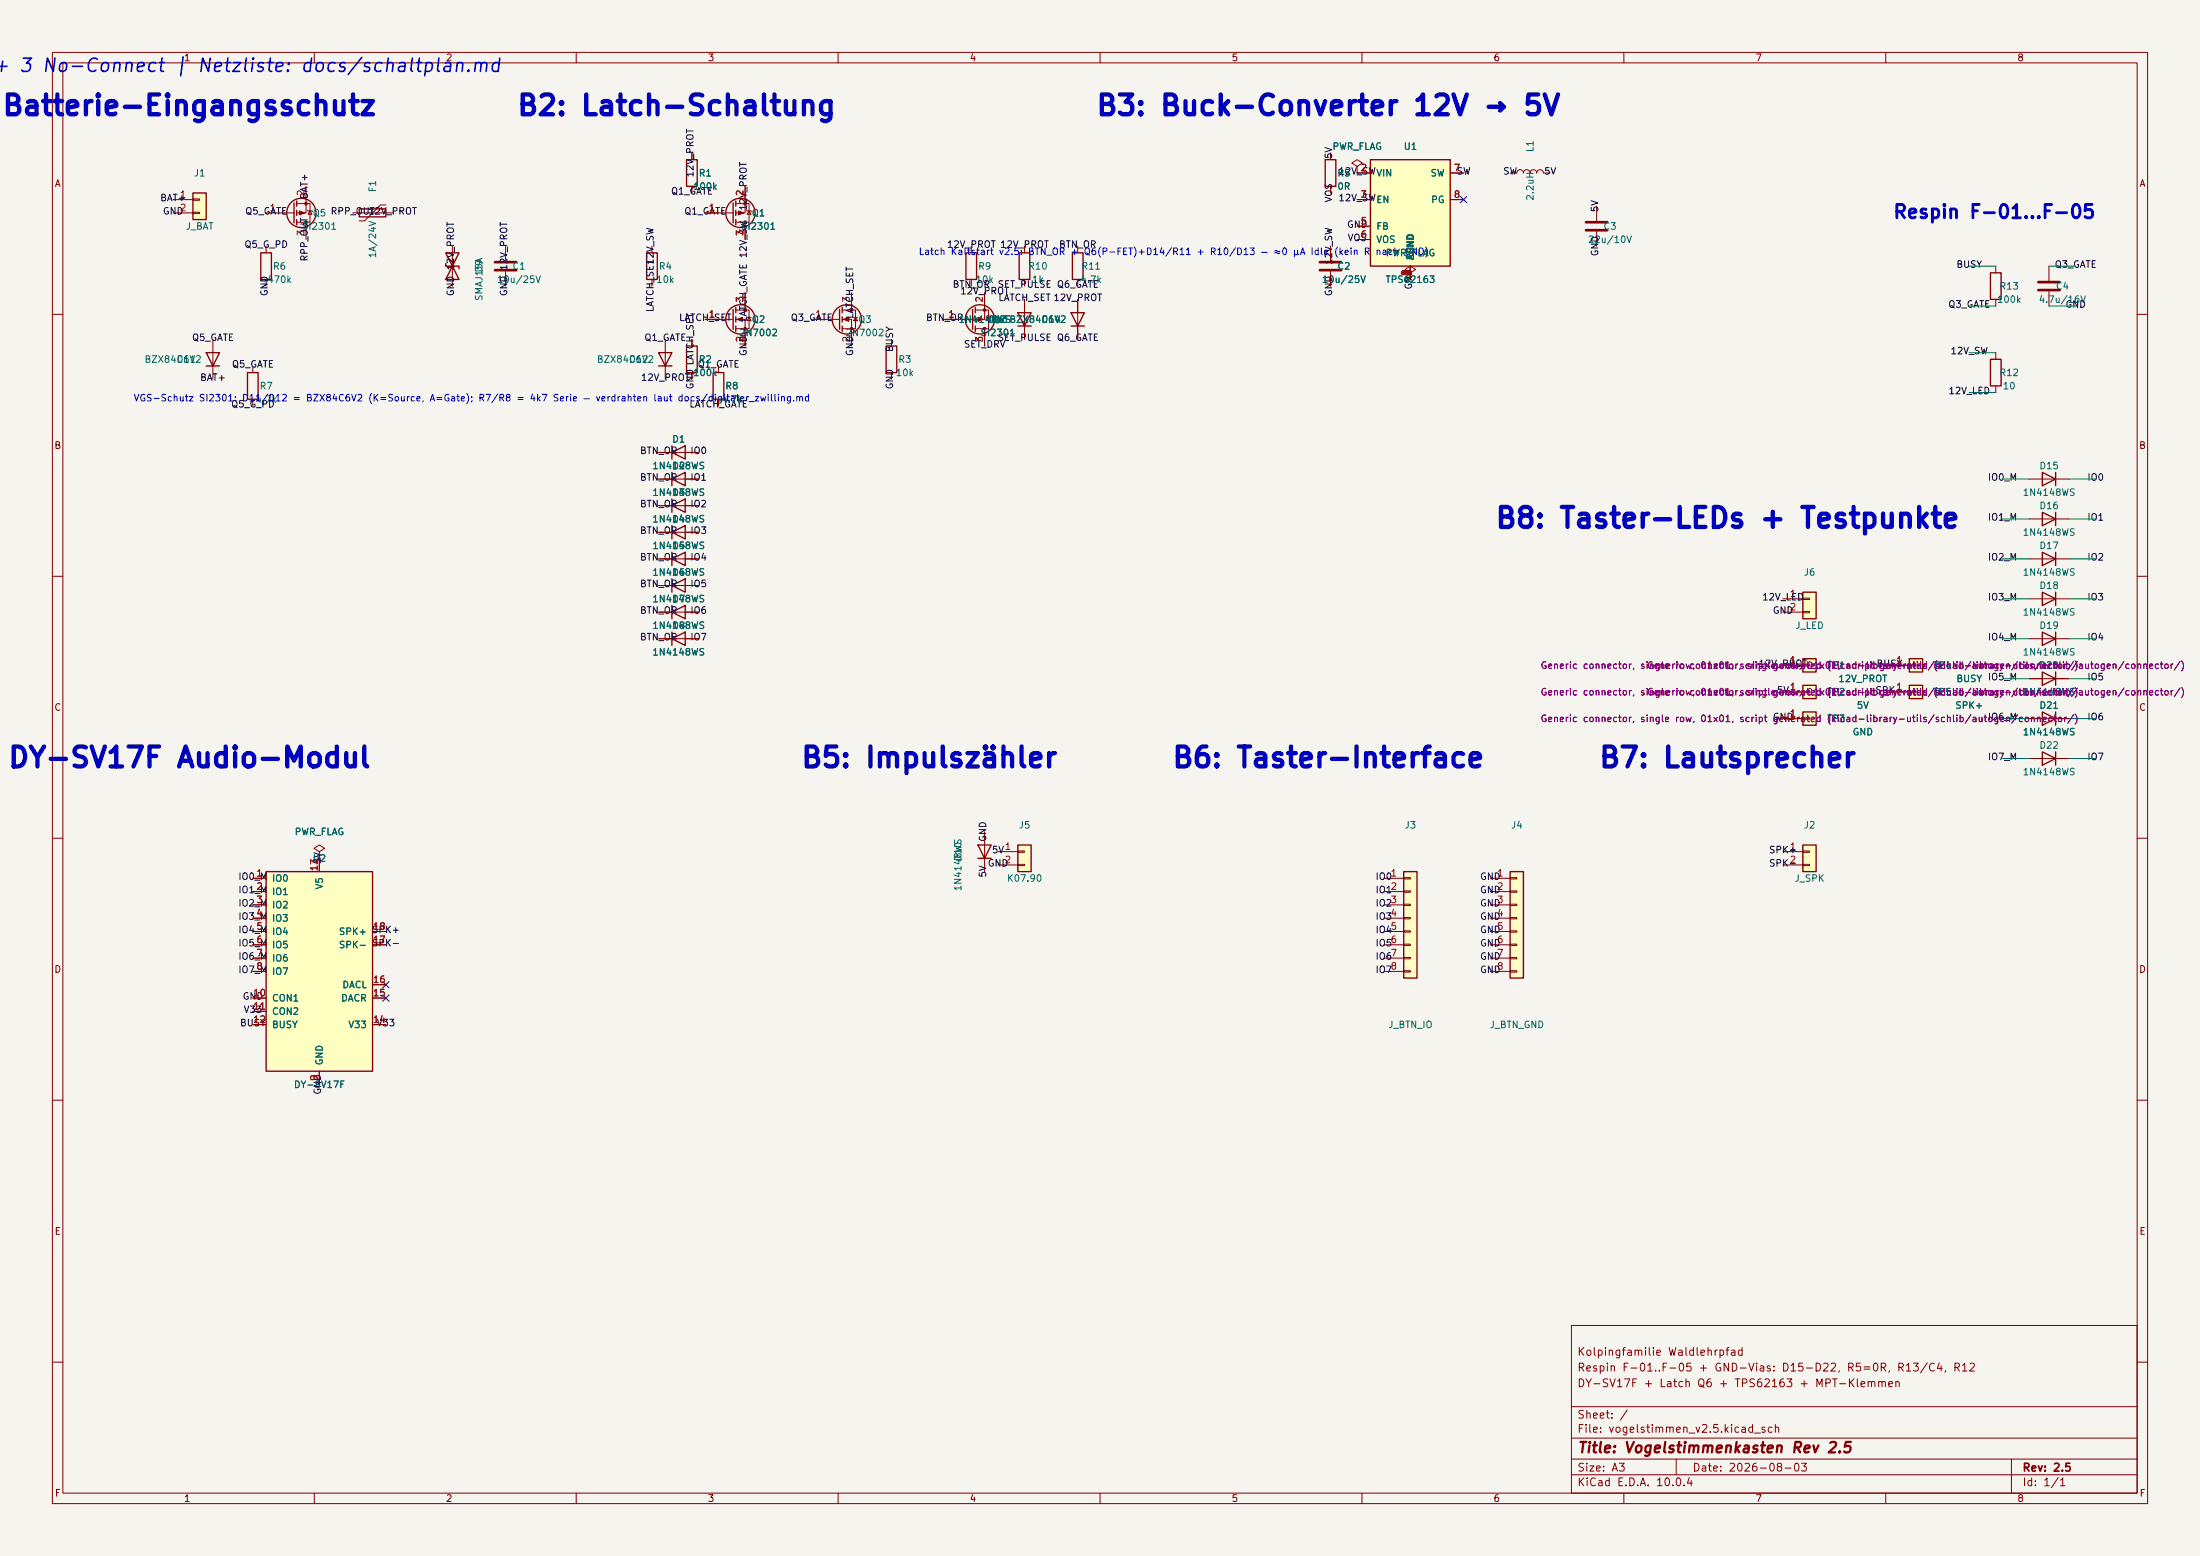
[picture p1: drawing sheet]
<svg xmlns="http://www.w3.org/2000/svg" width="420mm" height="297mm" viewBox="0 0 420 297" stroke-linecap="round" stroke-linejoin="round" font-family="sans-serif">
<path d="M0 0h420v297h-420z" fill="#f5f4ef" stroke="#f5f4ef" stroke-width=".19"/>
<g fill="none" stroke="#840000" stroke-width=".19">
<path d="M10 10h400v277h-400zM12 12h396v273h-396zM60 10v2M110 10v2M160 10v2M210 10v2M260 10v2M310 10v2M360 10v2M288.3 33h1.3a.64 .64 0 0 1 .6-.6 .64 .64 0 0 1 .6 .6 .64 .64 0 0 1 .7-.6 .64 .64 0 0 1 .6 .6 .64 .64 0 0 1 .6-.6 .64 .64 0 0 1 .7 .6 .64 .64 0 0 1 .6-.6 .64 .64 0 0 1 .6 .6h1.3M96.5 47v2.8M96.5 51.8v2.8"/>
<path d="M186.2 59.2h2.5v3.5h-2.5M188 55.9v5.1h-1.8M195.6 47v1.3M195.6 53.3v1.3M10 60h2M180.3 61h5.4M188 62.7v3.3M188.2 60.5l1 .2M188.7 60.6l.4 .6h-.8zM408 60h2M10 110h2M408 110h2"/>
<path d="M10 160h2M387.3 144.8h7.7M408 160h2M61 162.6l1-.7-1-.6-1.1 .6 1.1 .7v1.2M61 163.8h.1M10 210h2M408 210h2M300 253h108v32h-108zM10 260h2M300 278.5h108M300 274.5h108M300 268.5h108"/>
<path d="M320 278.5v3M384 278.5v6.5M408 260h2M60 285v2M110 285v2M160 285v2M210 285v2M260 285v2M300 281.5h108M310 285v2M360 285v2"/>
</g>
<g fill="none" stroke="#840000" stroke-width=".25">
<path d="M185.7 59.1v3.8M186.2 58.7v1M194.6 48.3h2v5h-2zM186.2 60.5v1M186.2 62.2v1M389.9 143.5l2.5 1.3-2.5 1.3zM392.4 143.5v2.6"/>
<circle cx="187.1" cy="61" r="2.79"/>
</g>
<g fill="#840000" stroke="#840000" stroke-width=".19">
<path d="M186.7 60.6l1 .4-1 .3z"/>
<circle cx="188" cy="62.7" r=".25"/>
<circle cx="188" cy="59.2" r=".25"/>
</g>
<path d="M94.5 50h4.1M94.5 51.6h4.1" fill="none" stroke="#840000" stroke-width=".51"/>
<path d="M36.8 36.8h2.6v5.1h-2.6z" fill="#ffffc2"/>
<g fill="none" stroke="#840000" stroke-width=".25">
<path d="M36.8 36.8h2.6v5.1h-2.6zM160.3 59.1v3.8M160.8 58.7v1M160.8 60.5v1M160.8 62.2v1M380 68.6h2v5.1h-2z"/>
<circle cx="161.7" cy="61" r="2.79"/>
</g>
<path d="M33 38.1h3.8M36.8 38h1.3v.2h-1.3zM33 40.6h3.8M36.8 40.5h1.3v.3h-1.3zM160.8 59.2h2.5v3.5h-2.5M162.6 55.9v3.3M154.9 61h5.4M160.8 61h1.8v5M162.9 60.6h.8M163.3 60.6l.4 .6h-.8zM381 67.3v1.3M381 73.7v1.2" fill="none" stroke="#840000" stroke-width=".19"/>
<g fill="#840000" stroke="#840000" stroke-width=".19">
<path d="M161 61l1.1-.4v.7z"/>
<circle cx="162.6" cy="59.2" r=".25"/>
<circle cx="162.6" cy="62.7" r=".25"/>
</g>
<path d="M364.5 125.7h2.5v2.6h-2.5z" fill="#ffffc2"/>
<path d="M364.5 125.7h2.5v2.6h-2.5z" fill="none" stroke="#840000" stroke-width=".25"/>
<path d="M360.7 127h3.8M364.5 126.9h1.3v.2h-1.3z" fill="none" stroke="#840000" stroke-width=".19"/>
<path d="M344.2 113h2.5v5.1h-2.5z" fill="#ffffc2"/>
<g fill="none" stroke="#840000" stroke-width=".25">
<path d="M140 38.7v3.8M140.5 38.4v1M140 59.1v3.8M140.5 40.1v1M140.5 41.9v1M140.5 58.7v1M140.5 60.5v1M140.5 62.2v1M169.2 66h2v5.1h-2zM344.2 113h2.5v5.1h-2.5z"/>
<circle cx="141.4" cy="40.6" r="2.79"/>
<circle cx="141.4" cy="61" r="2.79"/>
</g>
<g fill="none" stroke="#840000" stroke-width=".19">
<path d="M140.5 38.9h2.5v3.5h-2.5M142.2 35.6v5h-1.7M134.6 40.6h5.4M140.5 59.2h2.5v3.5h-2.5M142.2 42.4v3.3M142.2 55.9v3.3M142.5 40.1l1 .3M143 40.3l.4 .6h-.8zM134.6 61h5.4M140.5 61h1.7v5M142.6 60.6h.8M143 60.6l.4 .6h-.8z"/>
<path d="M170.2 64.8v1.2M170.2 71.1v1.3M340.4 114.3h3.8M340.4 116.8h3.8M344.2 114.2h1.2v.2h-1.2zM344.2 116.7h1.2v.3h-1.2z"/>
</g>
<g fill="#840000" stroke="#840000" stroke-width=".19">
<path d="M141 40.3l1 .3-1 .4z"/>
<path d="M140.7 61l1-.4v.7z"/>
<circle cx="142.2" cy="42.4" r=".25"/>
<circle cx="142.2" cy="38.9" r=".25"/>
<circle cx="142.2" cy="59.2" r=".25"/>
<circle cx="142.2" cy="62.7" r=".25"/>
</g>
<path d="M50.8 166.4h20.3v38.1h-20.3z" fill="#ffffc2"/>
<path d="M123.4 48.3h2.1v5h-2.1zM50.8 166.4h20.3v38.1h-20.3z" fill="none" stroke="#840000" stroke-width=".25"/>
<g fill="none" stroke="#840000" stroke-width=".19">
<path d="M124.5 47v1.3M124.5 53.3v1.3M48.3 167.6h2.5M48.3 170.2h2.5M48.3 172.7h2.5M48.3 175.3h2.5M48.3 177.8h2.5M61 163.8v2.6M71.1 177.8h2.6M48.3 180.3h2.5M48.3 182.9h2.5M48.3 185.4h2.5"/>
<path d="M48.3 190.5h2.5M48.3 193h2.5M48.3 195.6h2.5M71.1 180.3h2.6M71.1 190.5h2.6M71.1 195.6h2.6M71.1 188h2.6M61 204.5v2.5"/>
</g>
<path d="M268 166.4h2.5v20.3h-2.5z" fill="#ffffc2"/>
<path d="M131.1 30.5h2v5.1h-2zM253 30.5h2v5.1h-2zM128.3 96.5l2.5-1.2v2.5zM128.3 95.3v2.5M389.9 113l2.5 1.3-2.5 1.3zM392.4 113v2.6M389.9 120.7l2.5 1.2-2.5 1.3zM392.4 120.7v2.5M268 166.4h2.5v20.3h-2.5z" fill="none" stroke="#840000" stroke-width=".25"/>
<g fill="none" stroke="#840000" stroke-width=".19">
<path d="M132.1 29.2v1.3M132.1 35.6v1.2M254 29.2v1.3M254 35.6v1.2M125.7 96.5h7.6M387.3 114.3h7.7M387.3 121.9h7.7M264.2 167.6h3.8M264.2 170.2h3.8M264.2 172.7h3.8M264.2 175.3h3.8M264.2 177.8h3.8"/>
<path d="M268 167.5h1.2v.3h-1.2zM268 170.1h1.2v.2h-1.2zM268 172.6h1.2v.2h-1.2zM268 175.1h1.2v.3h-1.2zM268 177.7h1.2v.2h-1.2zM264.2 180.3h3.8M264.2 182.9h3.8M264.2 185.4h3.8M268 180.2h1.2v.3h-1.2zM268 182.8h1.2v.2h-1.2zM268 185.3h1.2v.2h-1.2z"/>
</g>
<path d="M261.6 30.5h15.3v20.3h-15.3z" fill="#ffffc2"/>
<path d="M261.6 30.5h15.3v20.3h-15.3z" fill="none" stroke="#840000" stroke-width=".25"/>
<path d="M259.1 31.8l1-.7-1-.6-1 .6 1 .7v1.2M259.1 33h.1M259.1 33h2.5M259.1 38.1h2.5M276.9 33h2.5M276.9 38.1h2.5M259.1 43.2h2.5M259.1 45.7h2.5M269.2 52.1l1.1-.7-1.1-.6-1 .6 1 .7v1.2M269.2 53.3h.1M269.2 50.8v2.5" fill="none" stroke="#840000" stroke-width=".19"/>
<path d="M288.3 166.4h2.5v20.3h-2.5z" fill="#ffffc2"/>
<path d="M49.8 48.3h2v5h-2zM288.3 166.4h2.5v20.3h-2.5z" fill="none" stroke="#840000" stroke-width=".25"/>
<g fill="none" stroke="#840000" stroke-width=".19">
<path d="M50.8 47v1.3M50.8 53.3v1.3M284.5 167.6h3.8M284.5 170.2h3.8M284.5 172.7h3.8M284.5 175.3h3.8M284.5 177.8h3.8M288.3 167.5h1.3v.3h-1.3zM288.3 170.1h1.3v.2h-1.3zM288.3 172.6h1.3v.2h-1.3zM288.3 175.1h1.3v.3h-1.3zM288.3 177.7h1.3v.2h-1.3z"/>
<path d="M284.5 180.3h3.8M284.5 182.9h3.8M284.5 185.4h3.8M288.3 180.2h1.3v.3h-1.3zM288.3 182.8h1.3v.2h-1.3zM288.3 185.3h1.3v.2h-1.3z"/>
</g>
<path d="M364.5 130.8h2.5v2.6h-2.5z" fill="#ffffc2"/>
<path d="M204.5 59.7h2.5l-1.3 2.5zM204.5 62.2h2.5M364.5 130.8h2.5v2.6h-2.5zM389.9 128.3l2.5 1.2-2.5 1.3zM389.9 135.9l2.5 1.3-2.5 1.2zM392.4 128.3v2.5M392.4 135.9v2.5" fill="none" stroke="#840000" stroke-width=".25"/>
<path d="M205.7 57.2v7.6M360.7 132.1h3.8M364.5 132h1.3v.2h-1.3zM387.3 129.5h7.7M387.3 137.2h7.7" fill="none" stroke="#840000" stroke-width=".19"/>
<path d="M344.2 161.3h2.5v5.1h-2.5z" fill="#ffffc2"/>
<g fill="none" stroke="#840000" stroke-width=".25">
<path d="M56.1 38.7v3.8M56.6 38.4v1M68.6 39.9h5.1v1.5h-5.1zM56.6 40.1v1M56.6 41.9v1M85.1 48.3h2.5l-2.5 5h2.5zM85.1 50.3v.5h2.5v.5M204.7 48.3h2.1v5h-2.1zM380 52.1h2v5.1h-2zM136.1 71.1h2.1v5.1h-2.1zM389.9 90.2l2.5 1.2-2.5 1.3zM392.4 90.2v2.5"/>
<path d="M344.2 161.3h2.5v5.1h-2.5z"/>
<circle cx="57.5" cy="40.6" r="2.79"/>
</g>
<g fill="none" stroke="#840000" stroke-width=".19">
<path d="M56.6 38.9h2.6v3.5h-2.6M58.4 35.6v5h-1.8M73.7 39.1h-1.1l-3 3.1h-1M304.8 39.4v2.8M50.8 40.6h5.3M58.4 42.4v3.3M58.7 40.1l1 .3M59.2 40.3l.4 .6h-.8zM67.3 40.6h7.6M86.4 47v7.6M205.7 47v1.3M205.7 53.3v1.3"/>
<path d="M254 47v2.8M254 51.8v2.8M304.8 44.2v2.8M381 50.8v1.3M381 57.2v1.2M391.2 50.8v2.8M391.2 55.6v2.8M137.2 69.9v1.2M137.2 76.2v1.3M387.3 91.4h7.7M340.4 162.6h3.8M340.4 165.1h3.8"/>
<path d="M344.2 162.4h1.2v.3h-1.2zM344.2 165h1.2v.2h-1.2z"/>
</g>
<path d="M252 50h4M252 51.6h4M302.8 42.4h4M302.8 43.9h4M389.1 53.8h4.1M389.1 55.4h4.1" fill="none" stroke="#840000" stroke-width=".51"/>
<g fill="#840000" stroke="#840000" stroke-width=".19">
<path d="M57.1 40.3l1.1 .3-1.1 .4z"/>
<circle cx="58.4" cy="42.4" r=".25"/>
<circle cx="58.4" cy="38.9" r=".25"/>
</g>
<path d="M344.2 125.7h2.5v2.6h-2.5z" fill="#ffffc2"/>
<path d="M194.3 59.7h2.5l-1.2 2.5zM131.1 66h2v5.1h-2zM194.3 62.2h2.5M344.2 125.7h2.5v2.6h-2.5z" fill="none" stroke="#840000" stroke-width=".25"/>
<path d="M195.6 57.2v7.6M132.1 64.8v1.2M132.1 71.1v1.3M340.4 127h3.8M344.2 126.9h1.2v.2h-1.2z" fill="none" stroke="#840000" stroke-width=".19"/>
<path d="M344.2 130.8h2.5v2.6h-2.5z" fill="#ffffc2"/>
<path d="M389.9 97.8l2.5 1.3-2.5 1.2zM392.4 97.8v2.5M389.9 105.4l2.5 1.3-2.5 1.3zM392.4 105.4v2.6M344.2 130.8h2.5v2.6h-2.5z" fill="none" stroke="#840000" stroke-width=".25"/>
<path d="M387.3 99.1h7.7M387.3 106.7h7.7M340.4 132.1h3.8M344.2 132h1.2v.2h-1.2z" fill="none" stroke="#840000" stroke-width=".19"/>
<path d="M344.2 135.9h2.5v2.5h-2.5z" fill="#ffffc2"/>
<path d="M184.4 48.3h2v5h-2zM39.4 67.3h2.5l-1.3 2.6zM39.4 69.9h2.5M47.2 71.1h2.1v5.1h-2.1zM125.7 67.3h2.6l-1.3 2.6zM125.7 69.9h2.6M344.2 135.9h2.5v2.5h-2.5z" fill="none" stroke="#840000" stroke-width=".25"/>
<path d="M185.4 47v1.3M185.4 53.3v1.3M40.6 64.8v7.6M48.3 69.9v1.2M48.3 76.2v1.3M127 64.8v7.6M340.4 137.2h3.8M344.2 137h1.2v.3h-1.2z" fill="none" stroke="#840000" stroke-width=".19"/>
<path d="M194.3 161.3h2.5v5.1h-2.5z" fill="#ffffc2"/>
<g fill="none" stroke="#840000" stroke-width=".25">
<path d="M128.3 86.4l2.5-1.3v2.5zM128.3 91.4l2.5-1.2v2.5zM128.3 85.1v2.5M128.3 90.2v2.5M128.3 116.8l2.5-1.2v2.5zM128.3 106.7l2.5-1.3v2.6zM128.3 101.6l2.5-1.3v2.6zM128.3 111.8l2.5-1.3v2.5zM128.3 100.3v2.6M128.3 105.4v2.6M128.3 110.5v2.5M128.3 115.6v2.5"/>
<path d="M128.3 121.9l2.5-1.2v2.5zM128.3 120.7v2.5M186.7 161.3h2.5l-1.2 2.5zM186.7 163.8h2.5M194.3 161.3h2.5v5.1h-2.5z"/>
</g>
<g fill="none" stroke="#840000" stroke-width=".19">
<path d="M132.1 29.2v1.3M132.1 35.6v1.2M142.2 35.6v2.5M254 29.2v1.3M254 35.6v1.2M259.1 33h.1M259.1 33h2.5M259.1 38.1h2.5M276.9 33h2.5M276.9 38.1h2.5M134.6 40.6h2.6M142.2 43.2v2.5"/>
<path d="M142.2 55.9v2.5M188 55.9v2.5M195.6 57.2v2.5M205.7 57.2v2.5M254 47v2.8M254 51.8v2.8M259.1 43.2h2.5M259.1 45.7h2.5M269.2 53.3h.1M269.2 50.8v2.5M132.1 64.8v1.2M132.1 71.1v1.3"/>
<path d="M134.6 61h2.6M137.2 69.9v1.2M137.2 76.2v1.3M142.2 63.5v2.5M180.3 61h2.6M188 63.5v2.5M195.6 62.2v2.6M205.7 62.2v2.6M125.7 86.4h7.6M125.7 91.4h7.6M125.7 96.5h2.6M130.8 96.5h2.5"/>
<path d="M125.7 116.8h7.6M125.7 106.7h7.6M125.7 101.6h7.6M125.7 111.8h7.6M125.7 121.9h7.6M340.4 137.2h3.8M340.4 127h3.8M340.4 132.1h3.8M360.7 127h3.8M360.7 132.1h3.8M387.3 129.5h2.6M387.3 137.2h2.6"/>
<path d="M392.4 129.5h2.6M392.4 137.2h2.6M188 158.8v7.6M48.3 167.6h2.5M48.3 170.2h2.5M48.3 172.7h2.5M48.3 175.3h2.5M48.3 177.8h2.5M61 163.8h.1M61 163.8v2.6M71.1 177.8h2.6M190.5 162.6h3.8"/>
<path d="M190.5 165.1h3.8M194.3 162.4h1.3v.3h-1.3zM194.3 165h1.3v.2h-1.3zM48.3 180.3h2.5M48.3 182.9h2.5M48.3 185.4h2.5M48.3 190.5h2.5M48.3 193h2.5M48.3 195.6h2.5M71.1 180.3h2.6M71.1 190.5h2.6M71.1 195.6h2.6"/>
<path d="M71.1 188h2.6M61 204.5v2.5"/>
</g>
<g fill="none" stroke="#009600" stroke-width=".19">
<path d="M375.9 58.4h5.1M375.9 50.8h5.1M391.2 58.4h5M391.2 50.8h5M375.9 67.3h5.1M375.9 74.9h5.1M382.3 91.4h5M382.3 99.1h5M395 91.4h5M395 99.1h5M382.3 114.3h5M382.3 106.7h5"/>
<path d="M395 114.3h5M395 106.7h5M382.3 121.9h5M382.3 137.2h5M382.3 129.5h5M395 121.9h5M395 137.2h5M395 129.5h5M382.3 144.8h5M395 144.8h5"/>
</g>
<path d="M278.8 37.5l1.2 1.2M280 37.5l-1.2 1.2M73.1 189.9l1.2 1.2M73.1 187.4l1.2 1.2M74.3 189.9l-1.2 1.2M74.3 187.4l-1.2 1.2" fill="none" stroke="#000084" stroke-width=".19"/>
<g font-size="3.8" fill="#0000c2">
<text x=".2" y="23">Batterie-Eingangsschutz</text>
<text x="98.5" y="23">B2: Latch-Schaltung</text>
<text x="209.1" y="23">B3: Buck-Converter 12V → 5V</text>
<text x="285.3" y="101.7">B8: Taster-LEDs + Testpunkte</text>
<text x="1.3" y="147.4">DY-SV17F Audio-Modul</text>
<text x="152.7" y="147.4">B5: Impulszähler</text>
<text x="223.6" y="147.4">B6: Taster-Interface</text>
<text x="305" y="147.4">B7: Lautsprecher</text>
</g>
<text font-size="2.6" fill="#0000c2" x="3.4" y="14.4">3 No-Connect | Netzliste: docs/schaltplan.md</text>
<text font-size="2.5" fill="#0000c2" x="361.3" y="42.3">Respin F-01…F-05</text>
<text font-size="2" fill="#840000" x="301" y="277.8">Title: Vogelstimmenkasten Rev 2.5</text>
<g font-size="1.5" fill="#840000">
<text x="301" y="262.1">Respin F-01..F-05 + GND-Vias: D15-D22, R5=0R, R13/C4, R12</text>
<text x="301" y="259.1">Kolpingfamilie Waldlehrpfad</text>
<text x="301" y="265.1">DY-SV17F + Latch Q6 + TPS62163 + MPT-Klemmen</text>
<text x="301" y="273.8">File: vogelstimmen_v2.5.kicad_sch</text>
<text x="301" y="271.1">Sheet: /</text>
<text x="301" y="281.2">Size: A3</text>
<text x="323" y="281.2">Date: 2026-08-03</text>
<text x="386" y="281.2">Rev: 2.5</text>
<text x="301" y="284">KiCad E.D.A. 10.0.4</text>
<text x="386" y="284">Id: 1/1</text>
</g>
<g font-size="1.3" fill="#840000">
<text x="35" y="12">1</text>
<text x="85" y="12">2</text>
<text x="135" y="12">3</text>
<text x="185" y="12">4</text>
<text x="235" y="12">5</text>
<text x="285" y="12">6</text>
<text x="335" y="12">7</text>
<text x="385" y="12">8</text>
<text x="10.3" y="36">A</text>
<text x="408.3" y="36">A</text>
<text x="10.3" y="86">B</text>
<text x="408.2" y="86">B</text>
<text x="10.3" y="136">C</text>
<text x="408.2" y="136">C</text>
<text x="10.3" y="186">D</text>
<text x="408.2" y="186">D</text>
<text x="10.3" y="236">E</text>
<text x="408.3" y="236">E</text>
<text x="10.3" y="286">F</text>
<text x="35" y="287">1</text>
<text x="85" y="287">2</text>
<text x="135" y="287">3</text>
<text x="185" y="287">4</text>
<text x="235" y="287">5</text>
<text x="285" y="287">6</text>
<text x="335" y="287">7</text>
<text x="385" y="287">8</text>
<text x="408.3" y="286">F</text>
</g>
<g font-size="1.3" fill="#006464">
<text x="254.3" y="28.9">PWR_FLAG</text>
<text x="267.9" y="28.9">U1</text>
<text x="293.1" y="29.2" transform="rotate(-90 293.1 29.2)">L1</text>
<text x="36.9" y="34">J1</text>
<text x="133.3" y="34">R1</text>
<text x="255.2" y="34">R5</text>
<text x="262.6" y="34">VIN</text>
<text x="273" y="34">SW</text>
<text x="59.6" y="41.6">Q5</text>
<text x="72.1" y="36.8" transform="rotate(-90 72.1 36.8)">F1</text>
<text x="132.2" y="36.5">100k</text>
<text x="143.4" y="41.6">Q1</text>
<text x="255.2" y="36.5">0R</text>
<text x="262.6" y="39.1">EN</text>
<text x="273.1" y="39.1">PG</text>
<text x="293.1" y="38.4" transform="rotate(-90 293.1 38.4)">2.2uH</text>
<text x="35.4" y="44.2">J_BAT</text>
<text x="57.5" y="44.2">SI2301</text>
<text x="141.4" y="44.2">SI2301</text>
<text x="262.6" y="44.2">FB</text>
<text x="262.6" y="46.7">VOS</text>
<text x="303" y="46.7">22u/10V</text>
<text x="306" y="44.2">C3</text>
<text x="52" y="51.8">R6</text>
<text x="72.1" y="49.4" transform="rotate(-90 72.1 49.4)">1A/24V</text>
<text x="92.4" y="52.1" transform="rotate(-90 92.4 52.1)">D9</text>
<text x="97.7" y="51.8">C1</text>
<text x="125.7" y="51.8">R4</text>
<text x="186.6" y="51.8">R9</text>
<text x="196.2" y="51.8">R10</text>
<text x="206.3" y="51.8">R11</text>
<text x="255.2" y="51.8">C2</text>
<text x="264.4" y="49.2">PWR_FLAG</text>
<text x="270.2" y="49.8" transform="rotate(-90 270.2 49.8)">PGND</text>
<text x="270.2" y="49.8" transform="rotate(-90 270.2 49.8)">AGND</text>
<text x="270.2" y="49.8" transform="rotate(-90 270.2 49.8)">EP</text>
<text x="50.9" y="54.3">470k</text>
<text x="92.4" y="57.6" transform="rotate(-90 92.4 57.6)">SMAJ15A</text>
<text x="94.8" y="54.3">10u/25V</text>
<text x="125.2" y="54.3">10k</text>
<text x="186.1" y="54.3">10k</text>
<text x="196.9" y="54.3">1k</text>
<text x="206.2" y="54.3">4.7k</text>
<text x="252.2" y="54.3">10u/25V</text>
<text x="264.4" y="54.3">TPS62163</text>
<text x="381.1" y="58.1">100k</text>
<text x="381.6" y="55.6">R13</text>
<text x="389.1" y="58.1">4.7u/16V</text>
<text x="392.4" y="55.6">C4</text>
<text x="141" y="64.5">2N7002</text>
<text x="143.4" y="61.9">Q2</text>
<text x="161.3" y="64.5">2N7002</text>
<text x="163.7" y="61.9">Q3</text>
<text x="182.9" y="61.9">1N4148WS</text>
<text x="187.1" y="64.5">SI2301</text>
<text x="188.6" y="61.9">D13BZX84C6V2</text>
<text x="189.1" y="61.9">Q6</text>
<text x="198.7" y="61.9">D14</text>
<text x="27.5" y="69.6">BZX84C6V2</text>
<text x="33.6" y="69.6">D11</text>
<text x="113.8" y="69.6">BZX84C6V2</text>
<text x="120" y="69.6">D12</text>
<text x="133.3" y="69.6">R2</text>
<text x="171.4" y="69.6">R3</text>
<text x="48.7" y="77.2">4.7k</text>
<text x="49.5" y="74.6">R7</text>
<text x="132.2" y="72.1">100k</text>
<text x="137.6" y="77.2">4.7k</text>
<text x="138.4" y="74.6">R8</text>
<text x="170.9" y="72.1">10k</text>
<text x="381.6" y="72.1">R12</text>
<text x="382.2" y="74.6">10</text>
<text x="124.4" y="89.9">1N4148WS</text>
<text x="128.2" y="84.8">D1</text>
<text x="128.2" y="89.9">D2</text>
<text x="389.2" y="89.9">D15</text>
<text x="124.4" y="95">1N4148WS</text>
<text x="128.2" y="95">D3</text>
<text x="386" y="95">1N4148WS</text>
<text x="124.4" y="100">1N4148WS</text>
<text x="128.2" y="100">D4</text>
<text x="389.2" y="97.5">D16</text>
<text x="124.4" y="105.1">1N4148WS</text>
<text x="128.2" y="105.1">D5</text>
<text x="386" y="102.6">1N4148WS</text>
<text x="389.2" y="105.1">D17</text>
<text x="124.4" y="110.2">1N4148WS</text>
<text x="128.2" y="110.2">D6</text>
<text x="344.2" y="110.2">J6</text>
<text x="386" y="110.2">1N4148WS</text>
<text x="389.2" y="112.7">D18</text>
<text x="124.4" y="115.3">1N4148WS</text>
<text x="128.2" y="115.3">D7</text>
<text x="386" y="117.8">1N4148WS</text>
<text x="124.4" y="120.4">1N4148WS</text>
<text x="124.4" y="125.4">1N4148WS</text>
<text x="128.2" y="120.4">D8</text>
<text x="342.6" y="120.4">J_LED</text>
<text x="386" y="125.4">1N4148WS</text>
<text x="389.2" y="120.4">D19</text>
<text x="348.7" y="128">TP1script generated (kicad-library-utils/schlib/autogen/connector/)</text>
<text x="350.8" y="130.5">12V_PROT</text>
<text x="369" y="128">TP4</text>
<text x="373.4" y="130.5">BUSY</text>
<text x="389.2" y="128">D20</text>
<text x="348.7" y="133.1">TP2script generated (kicad-library-utils/schlib/autogen/connector/)</text>
<text x="354.3" y="135.6">5V</text>
<text x="369" y="133.1">TP5</text>
<text x="373.2" y="135.6">SPK+</text>
<text x="386" y="133.1">1N4148WS</text>
<text x="389.2" y="135.6">D21</text>
<text x="348.7" y="138.1">TP3</text>
<text x="353.6" y="140.7">GND</text>
<text x="386" y="140.7">1N4148WS</text>
<text x="389.2" y="143.2">D22</text>
<text x="386" y="148.3">1N4148WS</text>
<text x="56.1" y="159.7">PWR_FLAG</text>
<text x="194.4" y="158.5">J5</text>
<text x="268" y="158.5">J3</text>
<text x="288.4" y="158.5">J4</text>
<text x="344.2" y="158.5">J2</text>
<text x="59.6" y="164.8">U2</text>
<text x="183.9" y="164.5" transform="rotate(-90 183.9 164.5)">D10</text>
<text x="51.8" y="168.6">IO0</text>
<text x="51.8" y="171.2">IO1</text>
<text x="51.8" y="173.7">IO2</text>
<text x="61.9" y="169.9" transform="rotate(-90 61.9 169.9)">V5</text>
<text x="183.9" y="170.2" transform="rotate(-90 183.9 170.2)">1N4148WS</text>
<text x="192.1" y="168.6">K07.90</text>
<text x="342.5" y="168.6">J_SPK</text>
<text x="51.8" y="176.2">IO3</text>
<text x="51.8" y="178.8">IO4</text>
<text x="64.6" y="178.8">SPK+</text>
<text x="51.8" y="181.3">IO5</text>
<text x="51.8" y="183.9">IO6</text>
<text x="64.6" y="181.3">SPK-</text>
<text x="51.8" y="186.4">IO7</text>
<text x="51.8" y="191.5">CON1</text>
<text x="65" y="191.5">DACR</text>
<text x="65.2" y="188.9">DACL</text>
<text x="51.8" y="194">CON2</text>
<text x="51.8" y="196.6">BUSY</text>
<text x="66.4" y="196.6">V33</text>
<text x="264.9" y="196.6">J_BTN_IO</text>
<text x="284.3" y="196.6">J_BTN_GND</text>
<text x="61.9" y="203.5" transform="rotate(-90 61.9 203.5)">GND</text>
<text x="56" y="208">DY-SV17F</text>
</g>
<g font-size="1.3" fill="#0f0f0f">
<text x="132.7" y="34" transform="rotate(-90 132.7 34)">12V_PROT</text>
<text x="254.6" y="30.5" transform="rotate(-90 254.6 30.5)">5V</text>
<text x="255.4" y="33.6">12V_SW</text>
<text x="278" y="33.6">SW</text>
<text x="286.9" y="33.6">SW</text>
<text x="294.7" y="33.6">5V</text>
<text x="30.5" y="38.7">BAT+</text>
<text x="31" y="41.3">GND</text>
<text x="46.7" y="41.3">Q5_GATE</text>
<text x="59" y="38.1" transform="rotate(-90 59 38.1)">BAT+</text>
<text x="63" y="41.3">RPP_OUT</text>
<text x="70.2" y="41.3">12V_PROT</text>
<text x="128" y="37.5">Q1_GATE</text>
<text x="130.5" y="41.3">Q1_GATE</text>
<text x="142.9" y="40.3" transform="rotate(-90 142.9 40.3)">12V_PROT</text>
<text x="254.6" y="38.7" transform="rotate(-90 254.6 38.7)">VOS</text>
<text x="255.4" y="38.7">12V_SW</text>
<text x="305.4" y="40.6" transform="rotate(-90 305.4 40.6)">5V</text>
<text x="46.6" y="47.6">Q5_G_PD</text>
<text x="180.7" y="47.6">12V_PROT 12V_PROT</text>
<text x="202.1" y="47.6">BTN_OR</text>
<text x="257" y="43.8">GND</text>
<text x="257.2" y="46.3">VOS</text>
<text x="59" y="50" transform="rotate(-90 59 50)">RPP_OUT</text>
<text x="125.1" y="50.7" transform="rotate(-90 125.1 50.7)">12V_SW</text>
<text x="254.6" y="50.7" transform="rotate(-90 254.6 50.7)">12V_SW</text>
<text x="305.4" y="49" transform="rotate(-90 305.4 49)">GND</text>
<text x="373.4" y="51.4">BUSY</text>
<text x="392.1" y="51.4">Q3_GATE</text>
<text x="51.4" y="56.6" transform="rotate(-90 51.4 56.6)">GND</text>
<text x="87" y="56.6" transform="rotate(-90 87 56.6)">GND 12V_PROT</text>
<text x="97.1" y="56.6" transform="rotate(-90 97.1 56.6)">GND 12V_PROT</text>
<text x="125.1" y="59.7" transform="rotate(-90 125.1 59.7)">LATCH_SET</text>
<text x="181.8" y="55.2">BTN_OR</text>
<text x="183.2" y="56.5">12V_PROT</text>
<text x="190.3" y="55.2">SET_PULSE Q6_GATE</text>
<text x="190.5" y="57.8">LATCH_SET 12V_PROT</text>
<text x="254.6" y="56.6" transform="rotate(-90 254.6 56.6)">GND</text>
<text x="269.9" y="55.4" transform="rotate(-90 269.9 55.4)">GND</text>
<text x="371.8" y="59">Q3_GATE</text>
<text x="394.2" y="59">GND</text>
<text x="36.5" y="65.4">Q5_GATE</text>
<text x="122.9" y="65.4">Q1_GATE</text>
<text x="129.5" y="61.6">LATCH_SET</text>
<text x="142.9" y="61.5" transform="rotate(-90 142.9 61.5)">LATCH_GATE 12V_SW</text>
<text x="150.8" y="61.6">Q3_GATE</text>
<text x="163.2" y="61" transform="rotate(-90 163.2 61)">LATCH_SET</text>
<text x="176.7" y="61.6">BTN_OR</text>
<text x="190.3" y="65.4">SET_PULSE Q6_GATE</text>
<text x="44.2" y="70.5">Q5_GATE</text>
<text x="133.1" y="70.5">Q1_GATE</text>
<text x="142.9" y="68.1" transform="rotate(-90 142.9 68.1)">GND</text>
<text x="163.2" y="68.1" transform="rotate(-90 163.2 68.1)">GND</text>
<text x="170.8" y="67.3" transform="rotate(-90 170.8 67.3)">BUSY</text>
<text x="183.9" y="66.7">SET_DRV</text>
<text x="372.3" y="67.9">12V_SW</text>
<text x="38.1" y="73">BAT+</text>
<text x="122.2" y="73">12V_PROT</text>
<text x="132.7" y="74.4" transform="rotate(-90 132.7 74.4)">GND LATCH_SET</text>
<text x="170.8" y="74.4" transform="rotate(-90 170.8 74.4)">GND</text>
<text x="371.9" y="75.6">12V_LED</text>
<text x="44" y="78.1">Q5_G_PD</text>
<text x="131.5" y="78.1">LATCH_GATE</text>
<text x="122.1" y="87">BTN_OR</text>
<text x="131.7" y="87">IO0</text>
<text x="122.1" y="92.1">BTN_OR</text>
<text x="131.7" y="92.1">IO1</text>
<text x="379.4" y="92.1">IO0_M</text>
<text x="398.4" y="92.1">IO0</text>
<text x="122.1" y="97.1">BTN_OR</text>
<text x="131.7" y="97.1">IO2</text>
<text x="379.4" y="99.7">IO1_M</text>
<text x="398.4" y="99.7">IO1</text>
<text x="122.1" y="107.3">BTN_OR</text>
<text x="122.1" y="102.2">BTN_OR</text>
<text x="131.7" y="107.3">IO4</text>
<text x="131.7" y="102.2">IO3</text>
<text x="379.4" y="107.3">IO2_M</text>
<text x="398.4" y="107.3">IO2</text>
<text x="122.1" y="112.4">BTN_OR</text>
<text x="131.7" y="112.4">IO5</text>
<text x="122.1" y="117.5">BTN_OR</text>
<text x="131.7" y="117.5">IO6</text>
<text x="336.3" y="114.9">12V_LED</text>
<text x="338.3" y="117.5">GND</text>
<text x="379.4" y="114.9">IO3_M</text>
<text x="398.4" y="114.9">IO3</text>
<text x="122.1" y="122.5">BTN_OR</text>
<text x="131.7" y="122.5">IO7</text>
<text x="379.4" y="122.5">IO4_M</text>
<text x="398.4" y="122.5">IO4</text>
<text x="335.6" y="127.6">12V_PROT</text>
<text x="358.1" y="127.6">BUSY</text>
<text x="379.4" y="130.2">IO5_M</text>
<text x="398.4" y="130.2">IO5</text>
<text x="338.3" y="137.8">GND</text>
<text x="339.1" y="132.7">5V</text>
<text x="357.9" y="132.7">SPK+</text>
<text x="379.4" y="137.8">IO6_M</text>
<text x="398.4" y="137.8">IO6</text>
<text x="379.4" y="145.4">IO7_M</text>
<text x="398.4" y="145.4">IO7</text>
<text x="188.6" y="160.8" transform="rotate(-90 188.6 160.8)">GND</text>
<text x="61.6" y="165.1" transform="rotate(-90 61.6 165.1)">5V</text>
<text x="188.5" y="165.7">GND</text>
<text x="188.6" y="167.6" transform="rotate(-90 188.6 167.6)">5V</text>
<text x="189.2" y="163.2">5V</text>
<text x="337.6" y="163.2">SPK+</text>
<text x="337.6" y="165.7">SPK-</text>
<text x="45.4" y="168.3">IO0_M</text>
<text x="45.4" y="170.8">IO1_M</text>
<text x="45.4" y="173.3">IO2_M</text>
<text x="262.5" y="170.8">IO1</text>
<text x="262.5" y="173.3">IO2</text>
<text x="262.5" y="168.3">IO0</text>
<text x="282.4" y="168.3">GND</text>
<text x="282.4" y="170.8">GND</text>
<text x="282.4" y="173.3">GND</text>
<text x="45.4" y="175.9">IO3_M</text>
<text x="45.4" y="178.4">IO4_M</text>
<text x="70.9" y="178.4">SPK+</text>
<text x="262.5" y="175.9">IO3</text>
<text x="262.5" y="178.4">IO4</text>
<text x="282.4" y="175.9">GND</text>
<text x="282.4" y="178.4">GND</text>
<text x="45.4" y="181">IO5_M</text>
<text x="45.4" y="183.5">IO6_M</text>
<text x="70.9" y="181">SPK-</text>
<text x="262.5" y="181">IO5</text>
<text x="262.5" y="183.5">IO6</text>
<text x="282.4" y="181">GND</text>
<text x="282.4" y="183.5">GND</text>
<text x="45.4" y="186">IO7_M</text>
<text x="46.2" y="191.1">GND</text>
<text x="262.5" y="186">IO7</text>
<text x="282.4" y="186">GND</text>
<text x="45.7" y="196.2">BUSY</text>
<text x="46.4" y="193.7">V33</text>
<text x="71.8" y="196.2">V33</text>
<text x="61.6" y="209" transform="rotate(-90 61.6 209)">GND</text>
</g>
<g font-size="1.3" fill="#a90000">
<text x="259.6" y="33">2</text>
<text x="277.4" y="33">7</text>
<text x="34.2" y="38.1">1</text>
<text x="34.2" y="40.6">2</text>
<text x="51.4" y="40.6">1</text>
<text x="58.4" y="37.5" transform="rotate(-90 58.4 37.5)">2</text>
<text x="135.2" y="40.6">1</text>
<text x="142.2" y="37.5" transform="rotate(-90 142.2 37.5)">2</text>
<text x="259.6" y="38.1">3</text>
<text x="277.4" y="38.1">8</text>
<text x="58.4" y="45.2" transform="rotate(-90 58.4 45.2)">3</text>
<text x="142.2" y="45.2" transform="rotate(-90 142.2 45.2)">3</text>
<text x="259.6" y="43.2">5</text>
<text x="259.6" y="45.7">6</text>
<text x="269.2" y="52.8" transform="rotate(-90 269.2 52.8)">1</text>
<text x="269.2" y="52.8" transform="rotate(-90 269.2 52.8)">4</text>
<text x="269.2" y="52.8" transform="rotate(-90 269.2 52.8)">9</text>
<text x="142.2" y="57.9" transform="rotate(-90 142.2 57.9)">3</text>
<text x="162.5" y="57.9" transform="rotate(-90 162.5 57.9)">3</text>
<text x="187.9" y="57.9" transform="rotate(-90 187.9 57.9)">2</text>
<text x="135.2" y="60.9">1</text>
<text x="142.2" y="65.5" transform="rotate(-90 142.2 65.5)">2</text>
<text x="155.5" y="60.9">1</text>
<text x="162.5" y="65.5" transform="rotate(-90 162.5 65.5)">2</text>
<text x="180.9" y="60.9">1</text>
<text x="187.9" y="65.5" transform="rotate(-90 187.9 65.5)">3</text>
<text x="341.6" y="114.3">1</text>
<text x="341.6" y="116.8">2</text>
<text x="341.6" y="127">1</text>
<text x="361.9" y="127">1</text>
<text x="341.6" y="132.1">1</text>
<text x="341.6" y="137.1">1</text>
<text x="361.9" y="132.1">1</text>
<text x="48.8" y="167.6">1</text>
<text x="60.9" y="166.4" transform="rotate(-90 60.9 166.4)">13</text>
<text x="191.7" y="162.5">1</text>
<text x="191.7" y="165.1">2</text>
<text x="265.4" y="167.6">1</text>
<text x="285.7" y="167.6">1</text>
<text x="341.6" y="162.5">1</text>
<text x="341.6" y="165.1">2</text>
<text x="48.8" y="170.2">2</text>
<text x="48.8" y="172.7">3</text>
<text x="265.4" y="170.2">2</text>
<text x="265.4" y="172.7">3</text>
<text x="285.7" y="170.2">2</text>
<text x="285.7" y="172.7">3</text>
<text x="48.8" y="175.2">4</text>
<text x="48.8" y="177.8">5</text>
<text x="71.1" y="177.8">18</text>
<text x="265.4" y="175.2">4</text>
<text x="265.4" y="177.8">5</text>
<text x="285.7" y="175.2">4</text>
<text x="285.7" y="177.8">5</text>
<text x="48.8" y="180.3">6</text>
<text x="48.8" y="182.9">7</text>
<text x="48.8" y="185.4">8</text>
<text x="71.1" y="180.3">17</text>
<text x="265.4" y="180.3">6</text>
<text x="265.4" y="182.9">7</text>
<text x="265.4" y="185.4">8</text>
<text x="285.7" y="180.3">6</text>
<text x="285.7" y="182.9">7</text>
<text x="285.7" y="185.4">8</text>
<text x="48.2" y="190.5">10</text>
<text x="71.1" y="190.5">15</text>
<text x="71.1" y="187.9">16</text>
<text x="48.2" y="193">11</text>
<text x="48.2" y="195.6">12</text>
<text x="71.1" y="195.6">14</text>
<text x="60.9" y="206.4" transform="rotate(-90 60.9 206.4)">9</text>
</g>
<g font-size="1.3" fill="#0000c2">
<text x="175.3" y="49">Latch Kaltstart v2.5: BTN_OR +</text>
<text x="206.8" y="49">Q6(P-FET)+D14/R11 + R10/D13 — ≈0 µA Idle</text>
<text x="254.5" y="49">(kein R</text>
<text x="262.5" y="49">nach GND)</text>
<text x="25.4" y="76.9">VGS-Schutz SI2301: D11/D12 = BZX84C6V2 (K=Source, A=Gate); R7/R8 = 4k7 Serie — verdrahten laut docs/digitaler_zwilling.md</text>
</g>
<g font-size="1.3" fill="#840084">
<text x="294" y="128">Generic connector, single row, 01x01, script generated (kicad-library-utils/schlib/autogen/connector/)</text>
<text x="314.3" y="128">Generic connector, single row,</text>
<text x="344.8" y="128">01x01,</text>
<text x="294" y="133.1">Generic connector, single row, 01x01, script generated (kicad-library-utils/schlib/autogen/connector/)</text>
<text x="314.3" y="133.1">Generic connector, single row,</text>
<text x="344.8" y="133.1">01x01,</text>
<text x="294" y="138.1">Generic connector, single row, 01x01, script generated (kicad-library-utils/schlib/autogen/connector/)</text>
</g>
</svg>
